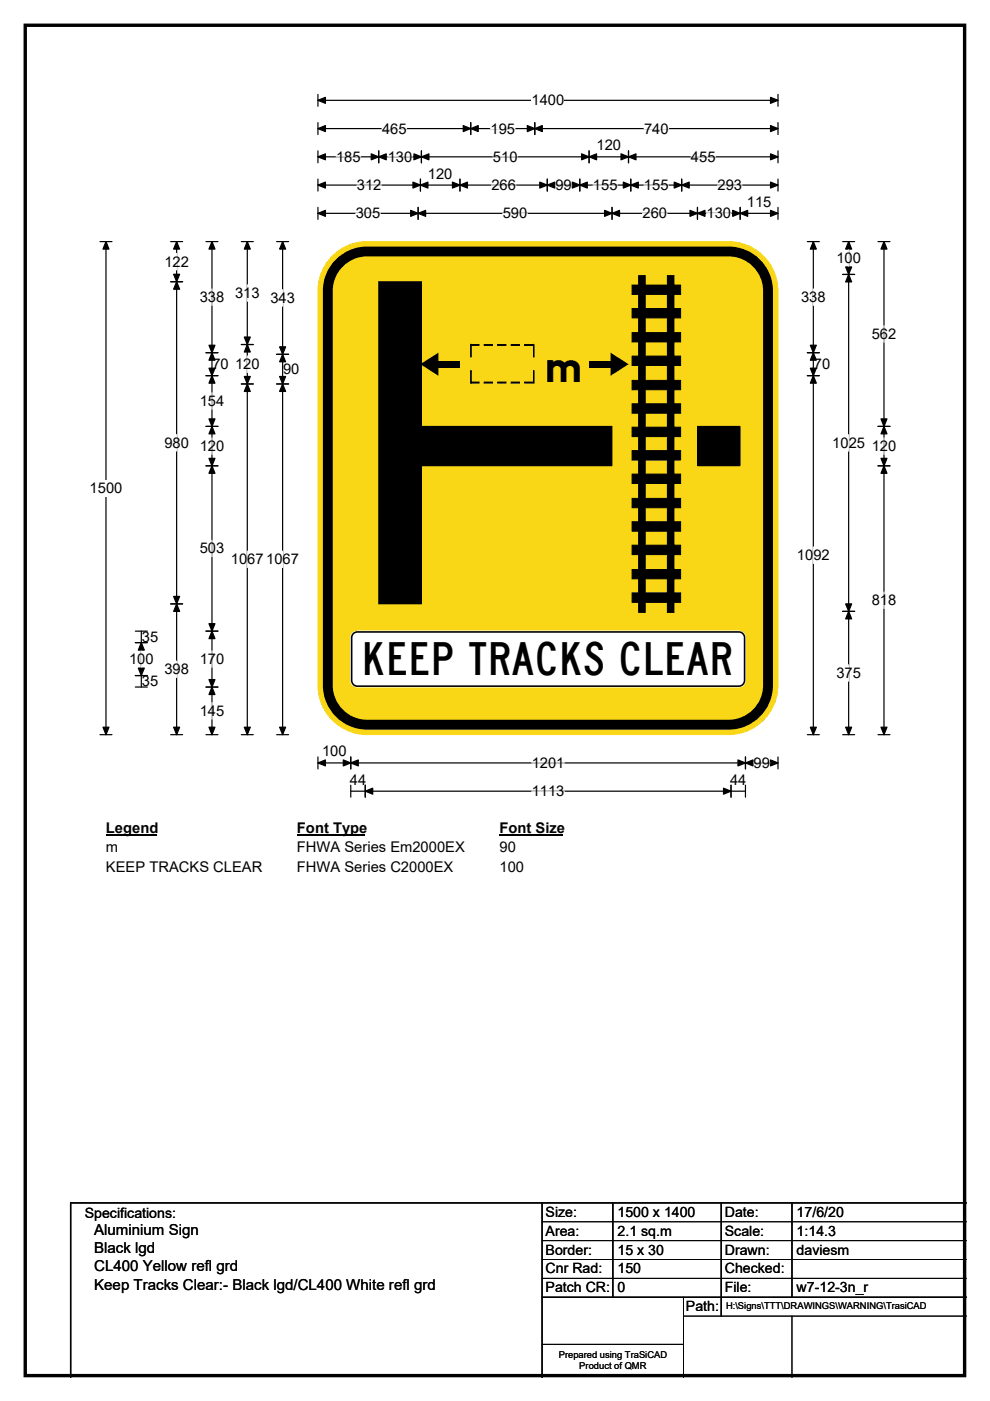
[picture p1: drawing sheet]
<svg xmlns="http://www.w3.org/2000/svg" width="210mm" height="297mm" viewBox="0 0 210 297" stroke-linecap="round" stroke-linejoin="round" font-family="sans-serif">
<path d="M5.4 5.4h199.2v286.3h-199.2z" fill="none" stroke="#000" stroke-width=".72"/>
<path d="M67.4 21.3h97.6M67.4 20v2.5M165 20v2.5" fill="none" stroke="#000" stroke-width=".25"/>
<path d="M67.4 21.3l1.6-.7v1.3zM163.4 20.6l1.6 .7-1.6 .6z" fill="#000" stroke="#000" stroke-width=".25"/>
<path d="M112.8 19.5h6.9v3.5h-6.9z" fill="#fff"/>
<g fill="none" stroke="#000" stroke-width=".25">
<path d="M67.4 27.3h97.6M67.4 26v2.5M67.4 32v2.5M67.4 38v2.5M67.4 33.3h97.6M67.4 39.2h97.6M80.3 32v2.5M89.2 38v2.5M89.4 32v2.5M97.6 38v2.5M99.8 26v2.5M113.4 26v2.5"/>
<path d="M116.1 38v2.5M123 38v2.5M124.9 32v2.5M133.3 32v2.5M133.8 38v2.5M144.6 38v2.5M165 38v2.5M165 26v2.5M165 32v2.5M21.2 51.2h2.5M22.5 51.2v104.6M67.4 44v2.5"/>
<path d="M67.4 45.2h97.6M88.7 44v2.5M129.8 44v2.5M147.9 44v2.5M157 44v2.5M165 44v2.5M21.2 155.8h2.5M67.4 160.5v2.5M67.4 161.8h97.6M74.4 160.5v2.5M74.4 166.5v2.5M74.4 167.7h83.7"/>
<path d="M77.5 166.5v2.5M155 166.5v2.5M158.1 160.5v2.5M158.1 166.5v2.5M165 160.5v2.5"/>
</g>
<g fill="#000" stroke="#000" stroke-width=".25">
<path d="M67.4 27.3l1.6-.7v1.3zM67.4 33.3l1.6-.7v1.3zM67.4 39.2l1.6-.6v1.3zM80.3 33.3l1.6-.7v1.3zM78.7 32.6l1.6 .7-1.6 .6zM89.2 39.2l1.6-.6v1.3zM87.6 38.6l1.6 .6-1.6 .7zM87.8 32.6l1.6 .7-1.6 .6zM89.4 33.3l1.6-.7v1.3zM96 38.6l1.6 .6-1.6 .7zM97.6 39.2l1.5-.6v1.3zM99.8 27.3l1.6-.7v1.3z"/>
<path d="M98.3 26.6l1.5 .7-1.5 .6zM111.8 26.6l1.6 .7-1.6 .6zM113.4 27.3l1.6-.7v1.3zM114.5 38.6l1.6 .6-1.6 .7zM116.1 39.2l1.6-.6v1.3zM121.4 38.6l1.6 .6-1.6 .7zM123 39.2l1.6-.6v1.3zM123.4 32.6l1.5 .7-1.5 .6zM124.9 33.3l1.6-.7v1.3zM131.7 32.6l1.6 .7-1.6 .6zM133.3 33.3l1.6-.7v1.3zM132.2 38.6l1.6 .6-1.6 .7z"/>
<path d="M133.8 39.2l1.6-.6v1.3zM143 38.6l1.6 .6-1.6 .7zM144.6 39.2l1.6-.6v1.3zM163.4 26.6l1.6 .7-1.6 .6zM163.4 32.6l1.6 .7-1.6 .6zM163.4 38.6l1.6 .6-1.6 .7zM22.5 51.2l.6 1.6h-1.3zM67.4 45.2l1.6-.6v1.3zM88.7 45.2l1.6-.6v1.3zM87.1 44.6l1.6 .6-1.6 .7zM128.2 44.6l1.6 .6-1.6 .7zM129.8 45.2l1.6-.6v1.3z"/>
<path d="M146.3 44.6l1.6 .6-1.6 .7zM147.9 45.2l1.6-.6v1.3zM155.4 44.6l1.6 .6-1.6 .7zM157 45.2l1.6-.6v1.3zM163.4 44.6l1.6 .6-1.6 .7zM21.8 154.2h1.3l-.6 1.6zM67.4 161.8l1.6-.7v1.3zM74.4 161.8l1.6-.7v1.3zM72.8 161.1l1.6 .7-1.6 .6zM77.5 167.7l1.6-.6v1.3zM153.5 167.1l1.5 .6-1.5 .7zM156.5 161.1l1.6 .7-1.6 .6z"/>
<path d="M158.1 161.8l1.6-.7v1.3zM163.4 161.1l1.6 .7-1.6 .6z"/>
</g>
<g fill="none" stroke="#fff" stroke-width=".25">
<path d="M71.3 33.3h5.2M75.7 39.2h5.2M81 27.3h5.2M82.3 33.3h5.2M104 27.3h5.2M104.2 39.2h5.2M104.6 33.3h5.2M117.8 39.2h3.5M125.8 39.2h5.2M136.6 39.2h5.2M136.6 27.3h5.2M146.6 33.3h5.2"/>
<path d="M152.2 39.2h5.2M75.5 45.2h5.2M106.6 45.2h5.2M136.3 45.2h5.2M149.9 45.2h5.2M112.8 161.8h6.9M112.8 167.7h6.9M159.8 161.8h3.5"/>
</g>
<path d="M19 101.8h7v3.5h-7z" fill="#fff"/>
<g fill="none" stroke="#000" stroke-width=".25">
<path d="M36.2 59.7h2.5M36.2 51.2h2.5M37.5 51.2v104.6M43.7 51.2h2.5M45 51.2v104.6M51.2 51.2h2.5M52.5 51.2v104.6M58.7 51.2h2.5M59.9 51.2v104.6M171.2 51.2h2.6M172.5 51.2v104.6M178.7 51.2h2.6"/>
<path d="M178.7 58.2h2.6M180 51.2v104.6M186.2 51.2h2.6M187.5 51.2v104.6M43.7 74.8h2.5M43.7 79.7h2.5M51.2 73h2.5M58.7 75.1h2.5M171.2 74.8h2.6M171.2 79.7h2.6M43.7 90.4h2.5M43.7 98.8h2.5"/>
<path d="M51.2 81.4h2.5M58.7 81.4h2.5M186.2 90.4h2.6M186.2 98.8h2.6M28.7 136.2h2.5M28.7 133.8h2.5M30 133.8v11.9M36.2 128h2.5M43.7 133.8h2.5M178.7 129.6h2.6M28.7 143.2h2.5M28.7 145.7h2.5"/>
<path d="M36.2 155.8h2.5M43.7 145.7h2.5M43.7 155.8h2.5M51.2 155.8h2.5M58.7 155.8h2.5M171.2 155.8h2.6M178.7 155.8h2.6M186.2 155.8h2.6"/>
</g>
<g fill="#000" stroke="#000" stroke-width=".25">
<path d="M37.5 59.7l.6 1.6h-1.3zM37.5 51.2l.6 1.6h-1.3zM36.8 58.1h1.3l-.6 1.6zM45 51.2l.6 1.6h-1.3zM52.5 51.2l.6 1.6h-1.3zM59.9 51.2l.7 1.6h-1.3zM172.5 51.2l.6 1.6h-1.2zM180 58.2l.6 1.6h-1.2zM180 51.2l.6 1.6h-1.2zM179.4 56.6h1.2l-.6 1.6zM187.5 51.2l.6 1.6h-1.2zM45 74.8l.6 1.6h-1.3z"/>
<path d="M44.3 78.1h1.3l-.6 1.6zM44.3 73.2h1.3l-.6 1.6zM45 79.7l.6 1.5h-1.3zM52.5 73l.6 1.6h-1.3zM51.8 71.5h1.3l-.6 1.5zM59.9 75.1l.7 1.6h-1.3zM59.3 73.5h1.3l-.7 1.6zM172.5 74.8l.6 1.6h-1.2zM171.9 78.1h1.2l-.6 1.6zM171.9 73.2h1.2l-.6 1.6zM172.5 79.7l.6 1.5h-1.2zM44.3 88.8h1.3l-.6 1.6z"/>
<path d="M45 90.4l.6 1.6h-1.3zM44.3 97.2h1.3l-.6 1.6zM45 98.8l.6 1.6h-1.3zM51.8 79.8h1.3l-.6 1.6zM52.5 81.4l.6 1.6h-1.3zM59.3 79.8h1.3l-.7 1.6zM59.9 81.4l.7 1.6h-1.3zM187.5 90.4l.6 1.6h-1.2zM186.9 97.2h1.2l-.6 1.6zM186.9 88.8h1.2l-.6 1.6zM187.5 98.8l.6 1.6h-1.2zM30 136.2l.6 1.6h-1.3z"/>
<path d="M36.8 126.4h1.3l-.6 1.6zM37.5 128l.6 1.6h-1.3zM44.3 132.2h1.3l-.6 1.6zM45 133.8l.6 1.6h-1.3zM179.4 128h1.2l-.6 1.6zM180 129.6l.6 1.6h-1.2zM29.3 141.6h1.3l-.6 1.6zM36.8 154.2h1.3l-.6 1.6zM44.3 144.1h1.3l-.6 1.6zM45 145.7l.6 1.6h-1.3zM44.3 154.2h1.3l-.6 1.6zM51.8 154.2h1.3l-.6 1.6z"/>
<path d="M59.3 154.2h1.3l-.7 1.6zM171.9 154.2h1.2l-.6 1.6zM179.4 154.2h1.2l-.6 1.6zM186.9 154.2h1.2l-.6 1.6z"/>
</g>
<g fill="none" stroke="#fff" stroke-width=".25">
<path d="M37.5 53.7v3.5M180 53v3.5M45 61.3v3.4M52.5 60.4v3.5M52.5 75.5v3.5M59.9 61.4v3.5M172.5 61.3v3.4M187.5 69.1v3.5M37.5 92.1v3.5M45 83.3v3.5M45 92.8v3.5M180 92.2v3.5"/>
<path d="M187.5 92.8v3.5M45 114.6v3.4M52.5 116.8v3.5M59.9 116.8v3.5M172.5 116v3.5M30 138v3.5M45 138v3.5M187.5 125.5v3.5M37.5 140.2v3.4M45 149v3.5M180 140.9v3.5"/>
</g>
<path d="M22.5 173.7h10.7v3.5h-10.7z" fill="#fff"/>
<path d="M22.5 177h10.7" fill="none" stroke="#000" stroke-width=".32"/>
<path d="M63 173.7h14.4v3.5h-14.4z" fill="#fff"/>
<path d="M63 177h14.4" fill="none" stroke="#000" stroke-width=".32"/>
<path d="M106 173.7h13.4v3.5h-13.4z" fill="#fff"/>
<path d="M106 177h13.4" fill="none" stroke="#000" stroke-width=".32"/>
<g fill="#fff">
<path d="M22.5 177.9h2.6v3.5h-2.6z"/>
<path d="M63 177.9h35.5v3.5h-35.5z"/>
<path d="M106 177.9h3.4v3.5h-3.4z"/>
<path d="M22.5 182.1h33v3.5h-33z"/>
<path d="M63 182.1h33.1v3.5h-33.1z"/>
<path d="M106 182.1h5.2v3.5h-5.2z"/>
</g>
<path d="M70.1 54.7a10.4 10.4 0 0 1 7.8-3.5h76.6a10.5 10.5 0 0 1 10.5 10.5v83.6a10.5 10.5 0 0 1-10.5 10.4h-76.6a10.5 10.5 0 0 1-10.5-10.4v-83.6a10.4 10.4 0 0 1 2.7-7z" fill-rule="evenodd" fill="#fad716" stroke="#fad716" stroke-width=".21"/>
<path d="M72 55.8a8.3 8.3 0 0 1 5.9-2.5h76.6a8.3 8.3 0 0 1 8.4 8.4v83.6a8.4 8.4 0 0 1-8.4 8.3h-76.6a8.3 8.3 0 0 1-8.4-8.3v-83.6a8.3 8.3 0 0 1 2.5-5.9z" fill="none" stroke="#000" stroke-width="2.1"/>
<path d="M89.2 77.2l3.8-2.4v4.9zM129.5 74.8l3.8 2.4-3.8 2.5z" fill="#000"/>
<path d="M93 76.5h4.5v1.4h-4.5zM125 76.5h4.5v1.4h-4.5zM88.7 90.4h41.1v8.3h-41.1zM108.4 81h1.8v.2h-1.8zM148 90.4h9v8.3h-9zM80.3 59.8h9.1v68.2h-9.1z" fill="#000"/>
<g fill="#000" stroke="#000" stroke-width=".21">
<path d="M135.5 58.4h1.3v71.4h-1.3z" fill-rule="evenodd"/>
<path d="M141.6 58.4h1.4v71.4h-1.4z" fill-rule="evenodd"/>
<path d="M99.8 73.1l.1 2.6z" fill-rule="evenodd"/>
<path d="M99.8 78.6l.1 2.6z" fill-rule="evenodd"/>
<path d="M99.8 73.1h1.8v.1h-1.8z" fill-rule="evenodd"/>
<path d="M102.7 73.1h1.8v.1h-1.8z" fill-rule="evenodd"/>
<path d="M105.5 73.1h1.8v.1h-1.8z" fill-rule="evenodd"/>
<path d="M108.4 73.1h1.8v.1h-1.8z" fill-rule="evenodd"/>
<path d="M111.3 73.1h1.8v.1h-1.8z" fill-rule="evenodd"/>
<path d="M113.2 73.1h.1v2.6h-.1z" fill-rule="evenodd"/>
<path d="M113.2 78.6h.1v2.6h-.1z" fill-rule="evenodd"/>
<path d="M134.1 60.4h10.3v2h-10.3z" fill-rule="evenodd"/>
<path d="M134.1 65.4h10.3v2h-10.3z" fill-rule="evenodd"/>
<path d="M134.1 70.5h10.3v2h-10.3z" fill-rule="evenodd"/>
<path d="M134.1 75.5h10.3v2h-10.3z" fill-rule="evenodd"/>
<path d="M99.8 81h1.8v.2h-1.8z" fill-rule="evenodd"/>
<path d="M102.7 81h1.8v.2h-1.8z" fill-rule="evenodd"/>
<path d="M105.5 81h1.8v.2h-1.8z" fill-rule="evenodd"/>
<path d="M111.3 81h1.8v.2h-1.8z" fill-rule="evenodd"/>
<path d="M134.1 80.6h10.3v2h-10.3z" fill-rule="evenodd"/>
<path d="M134.1 85.6h10.3v2h-10.3z" fill-rule="evenodd"/>
<path d="M134.1 90.6h10.3v2h-10.3z" fill-rule="evenodd"/>
<path d="M134.1 95.5h10.3v2h-10.3z" fill-rule="evenodd"/>
<path d="M134.1 100.5h10.3v2h-10.3z" fill-rule="evenodd"/>
<path d="M134.1 105.7h10.3v2h-10.3z" fill-rule="evenodd"/>
<path d="M134.1 110.6h10.3v2h-10.3z" fill-rule="evenodd"/>
<path d="M134.1 115.6h10.3v2h-10.3z" fill-rule="evenodd"/>
<path d="M134.1 120.7h10.3v2h-10.3z" fill-rule="evenodd"/>
<path d="M134.1 125.7h10.3v2h-10.3z" fill-rule="evenodd"/>
</g>
<path d="M80.3 59.7h9.1v68.3h-9.1zM88.7 90.4h41.1v8.3h-41.1zM108.4 81h1.8v.2h-1.8zM147.9 90.4h9.1v8.3h-9.1zM115 259h90M115 263h90M115 267h90M115 271h90M145 279h60M145 275v17M168 279v13M115 285h30" fill="none" stroke="#000" stroke-width=".21"/>
<path d="M74.7 134.4l.7-.5 .4-.1h80.9a1.39 1.39 0 0 1 1.4 1.4v9.1a1.41 1.41 0 0 1-1.4 1.3h-80.9a1.39 1.39 0 0 1-1.4-1.3v-9.1z" fill-rule="evenodd" fill="#fff" stroke="#fff" stroke-width=".21"/>
<path d="M75.1 134.2l.7-.2h80.9a1.21 1.21 0 0 1 1.2 1.2v9.1a1.23 1.23 0 0 1-1.2 1.2h-80.9a1.21 1.21 0 0 1-1.2-1.2v-9.1l.1-.4z" fill="none" stroke="#000" stroke-width=".34"/>
<path d="M115 255v37M130 255v20M153 255v24M168 255v20M205 255h-190v37M115 275h90" fill="none" stroke="#000" stroke-width=".3"/>
<text font-size="9.7" x="76.7" y="143.1">KEEP TRACKS CLEAR</text>
<text font-size="8.7" x="114.8" y="81">m</text>
<g font-size="3.2">
<text x="20" y="261.9">Aluminium Sign</text>
<text x="20" y="265.7">Black lgd</text>
<text x="20" y="269.6">CL400 Yellow refl grd</text>
<text x="20" y="273.4">Keep Tracks Clear:- Black lgd/CL400 White refl grd</text>
</g>
<g font-size="3.1">
<text x="112.8" y="22.3">1400</text>
<text x="81" y="28.3">465</text>
<text x="104" y="28.3">195</text>
<text x="136.6" y="28.3">740</text>
<text x="71.3" y="34.3">185</text>
<text x="82.3" y="34.3">130</text>
<text x="104.6" y="34.3">510</text>
<text x="126.5" y="31.9">120</text>
<text x="146.6" y="34.3">455</text>
<text x="75.7" y="40.3">312</text>
<text x="90.8" y="37.8">120</text>
<text x="104.2" y="40.3">266</text>
<text x="117.8" y="40.3">99</text>
<text x="125.8" y="40.3">155</text>
<text x="136.6" y="40.3">155</text>
<text x="152.2" y="40.3">293</text>
<text x="75.5" y="46.3">305</text>
<text x="106.6" y="46.3">590</text>
<text x="136.3" y="46.3">260</text>
<text x="149.9" y="46.3">130</text>
<text x="158.4" y="43.8">115</text>
<text x="34.9" y="56.5">122</text>
<text x="177.4" y="55.8">100</text>
<text x="42.4" y="64.1">338</text>
<text x="49.8" y="63.2">313</text>
<text x="57.3" y="64.2">343</text>
<text x="169.9" y="64.1">338</text>
<text x="184.9" y="71.9">562</text>
<text x="45.1" y="78.3">70</text>
<text x="49.8" y="78.3">120</text>
<text x="60" y="79.3">90</text>
<text x="172.6" y="78.3">70</text>
<text x="42.4" y="86.1">154</text>
<text x="34.9" y="94.9">980</text>
<text x="42.4" y="95.6">120</text>
<text x="176.5" y="95">1025</text>
<text x="184.9" y="95.6">120</text>
<text x="19" y="104.6">1500</text>
<text x="42.4" y="117.3">503</text>
<text x="49" y="119.6">1067</text>
<text x="56.5" y="119.6">1067</text>
<text x="169" y="118.7">1092</text>
<text x="184.9" y="128.3">818</text>
<text x="30.1" y="136.1">35</text>
<text x="27.4" y="140.8">100</text>
<text x="34.9" y="143">398</text>
<text x="42.4" y="140.8">170</text>
<text x="177.4" y="143.7">375</text>
<text x="30.1" y="145.5">35</text>
<text x="42.4" y="151.8">145</text>
<text x="68.3" y="160.4">100</text>
<text x="74.2" y="166.3">44</text>
<text x="112.8" y="162.8">1201</text>
<text x="154.9" y="166.3">44</text>
<text x="159.8" y="162.8">99</text>
<text x="112.8" y="168.8">1113</text>
<text x="22.5" y="176.6">Legend</text>
<text x="63" y="176.6">Font Type</text>
<text x="106" y="176.6">Font Size</text>
<text x="22.5" y="180.7">m</text>
<text x="22.5" y="184.9">KEEP TRACKS CLEAR</text>
<text x="63" y="180.7">FHWA Series Em2000EX</text>
<text x="63" y="184.9">FHWA Series C2000EX</text>
<text x="106" y="180.7">90</text>
<text x="106" y="184.9">100</text>
</g>
<g font-size="3">
<text x="115.7" y="258">Size:</text>
<text x="131" y="258">1500 x 1400</text>
<text x="153.7" y="258">Date:</text>
<text x="169" y="258">17/6/20</text>
<text x="18" y="258.2">Specifications:</text>
<text x="115.7" y="262">Area:</text>
<text x="131" y="262">2.1 sq.m</text>
<text x="153.7" y="262">Scale:</text>
<text x="169" y="262">1:14.3</text>
<text x="115.7" y="266">Border:</text>
<text x="115.7" y="270">Cnr Rad:</text>
<text x="131" y="266">15 x 30</text>
<text x="131" y="270">150</text>
<text x="153.7" y="266">Drawn:</text>
<text x="153.7" y="270">Checked:</text>
<text x="169" y="266">daviesm</text>
<text x="115.7" y="274">Patch CR:</text>
<text x="131" y="274">0</text>
<text x="153.7" y="274">File:</text>
<text x="169" y="274">w7-12-3n_r</text>
<text x="145.5" y="278">Path:</text>
</g>
<g font-size="2">
<text x="154" y="277.6">H:\Signs\TTT\DRAWINGS\WARNING\TrasiCAD</text>
<text x="118.5" y="287.8">Prepared using TraSiCAD</text>
<text x="122.9" y="290.2">Product of QMR</text>
</g>
</svg>
